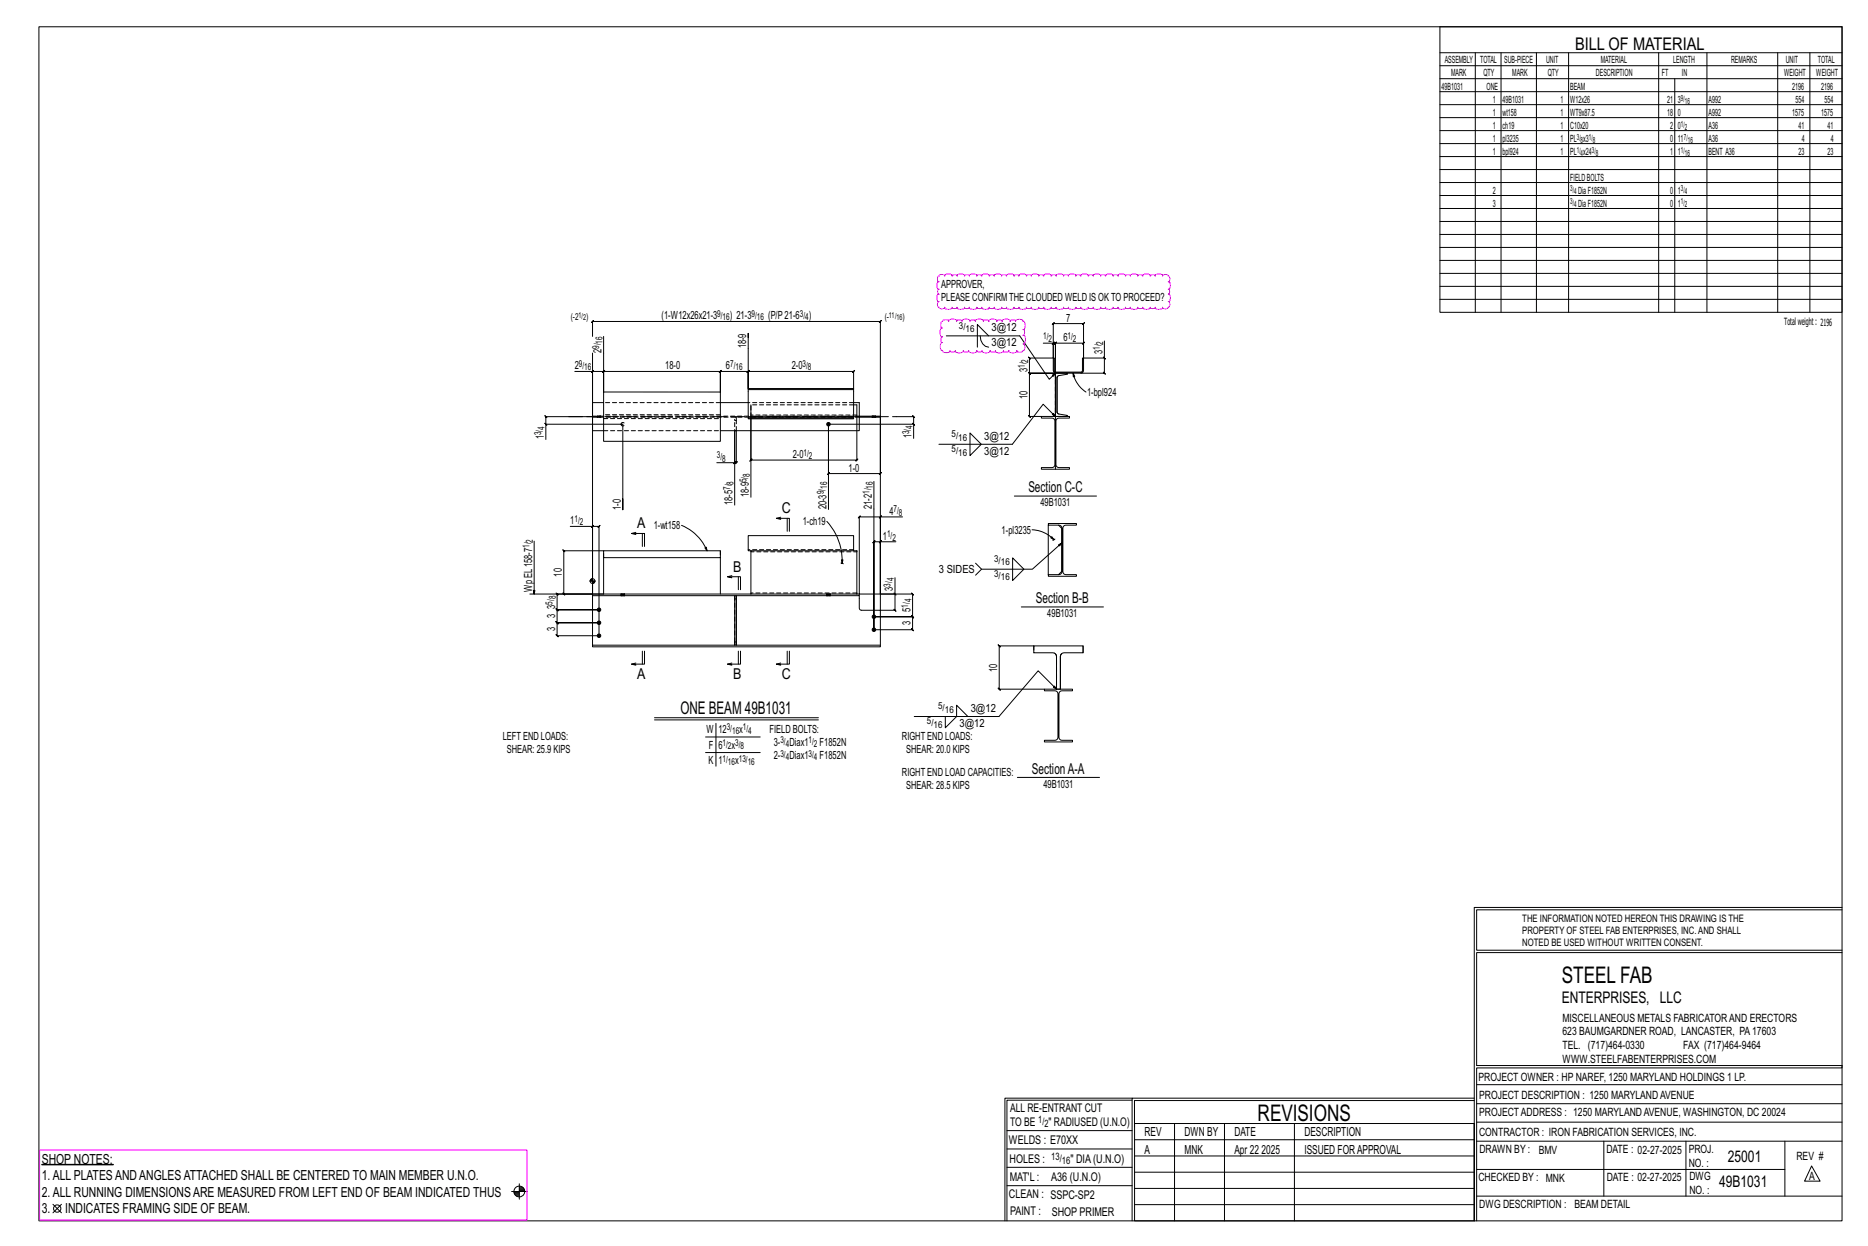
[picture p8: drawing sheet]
<svg xmlns="http://www.w3.org/2000/svg" width="914mm" height="610mm" viewBox="0 0 914 610" stroke-linecap="round" stroke-linejoin="round" font-family="sans-serif">
<g fill="#000" stroke="#000" stroke-width=".49">
<path d="M20 570h35z"/>
<circle cx="406" cy="208" r=".9"/>
<circle cx="293" cy="298" r=".9"/>
<circle cx="293" cy="305" r=".9"/>
<circle cx="293" cy="311" r=".9"/>
<circle cx="428" cy="302" r=".9"/>
<circle cx="428" cy="308" r=".9"/>
</g>
<g fill="none" stroke="#000" stroke-width=".49">
<path d="M19 13h883v584h-883zM705 13h197v140h-197zM705 26h197M705 32h197M705 39h197M722 26v127M735 26v127M752 26v127M768 26v127M812 26v127M820 39v114M836 26v127"/>
<path d="M870 26v127M886 26v127M705 45h197M705 51h197M705 58h197M705 64h197M705 70h197M705 77h197M705 83h197M705 89h197M705 96h197M705 102h197"/>
<path d="M705 108h197M705 115h197M705 121h197M705 127h197M705 134h197M705 140h197M705 146h197M290 165v-8v1l1-1h-1h141l-1 1 1-1v134M290 173v118M295 165v17M366 165v-2v27M463 164h36l15 22 3-3"/>
<path d="M480 164a5 5 0 0 0 4 6M484 164l-6-5v11M511 168h5v7h-12h-1l1 1v-1v8l-1-1 1 1h13h-13l-1-1 1 1v21l-1-1 1 1h6M516 175v6l1 1h12l1-7v7l-1 1-13-1v-1zM516 168h-1l1-1zM516 168h1h-1l1-1v1v62M517 175v-7h-1l1-1v1h13l1-1-1 1v7M540 175l1 1zM541 167v8h-11v-17h1l-1 1v-1h-14l-1 1 1-1v17M541 175v8l-1-1 1 1h-12M281 182h9v15M290 182h5l1-1-1 1v10v-10l1-1-1 1h58h-1l1-1v1v10v-10h-1l1-1v1h13l1-1-1 1v8v-8l1-1-1 1h52h-1l1-1v1v8"/>
<path d="M291 181l-1 1zM295 197h-5v14h5M295 192h58v24h-58zM353 197h13M366 190h52v1h-52zM366 191v13M368 198v45M418 198h1v6h-1M418 197h3v14h-68M418 191v13M517 183h5l-4 1-1 1v17l1 1h4v1h-5zM517 185h.1"/>
<path d="M518 184h.1M518 184v18M522 183h.1M525 183l1 1h-1zM525 183a15 15 0 0 0 7 9M267 207l1 1zM267 215v-7h38v41v-5M290 204h-23v-1l1 1h-1v4M292 204h.1M294 204h.1M360 211v15h-9M360 211v36"/>
<path d="M360 211v15h1l-1 1v-1M366 204h52v1h-52zM406 208h41v6M419 204v21h1l-1 1v-1h-51l-1 1 1-1v-21M421 204h10h-10M427 204h.1M429 204h.1M431 204v28v-1l-1 1h1h-25v-1l-1 1h1v-24v41M439 204h8v-1l1 1h-1v4M447 207l1 1zM475 212l5 5-5 6zM510 204h14v1h-6l-1 1v22l1 1h6v1h-14v-1h6v-2v-22h-1h-5z"/>
<path d="M517 204l-6-6-15 19h-36M518 202h.1M518 203h.1M522 203v1M359 227l1-1zM428 236v72v-43l-1 1 1-1h3M279 258h11v33M290 258l1-1zM290 258h3l1-1-1 1v53h-20v1l-1-1h1v-6l-1-1 1 1h20h-20l-1-1 1 1v-7v1l-1-1h1h20h-20v1l-1-1h1v-7l-1-1 1 1h17M334 257a23 23 0 0 1 12 12M382 254h-2h6v6M382 253l-2 1"/>
<path d="M385 254v6M405 255a29 29 0 0 1 7 21M430 253l1-1zM431 253h-10v-1l-1 1h1v38h17v-8M442 253h-11v46h7h1l-1-1v1v-8M497 243h40M505 259a15 15 0 0 1 11 5M513 257v-1h14v1h-6l-1 1v22l2 1h5v1h-14v-1h5l2-1v-22l-1-1h-1h-5v24M518 257l2 2v21l-2 1M261 265v26M295 269h58v4h-58zM295 269h-19h-1l1 1v-1v22l-1-1 1 1h19v-18"/>
<path d="M311 262l-2-1h6v6M311 260l-2 1M314 261v6M345 268h1v1zM353 273h.1M353 273v18M368 269h-2v-7h52v7M412 275v1M412 274h1l-1 2zM412 276h1M431 265l-1 1zM439 265h-8v26h16l-1-1 1 1v11l-1-1 1 1h-19h19l-1-1 1 1v6h-1l1 1v-1h-19"/>
<path d="M480 278l-2 3M496 273l5 5-5 6zM515 263l1 1-2-1zM516 264h-1M516 264h.1M520 266l-15 12h-25l-2-2M289 284h2M289 284h.1M289 283v1M290 283v1M290 284v7h-31M290 291v25"/>
<path d="M290 284v1M291 284v1M304 291h.1M306 291h.1M358 283l-2-1h6v7M358 282h-2M360 291v25zM360 291h-70h131h-61v25h71M361 282v7M368 291v-22h51v22M405 291h.1M406 291h.1"/>
<path d="M421 291v7l10 1v17h-141h70M438 290l1 1zM500 297h40M513 281h.1M314 319v6M315 319v6h-6h2M361 319v6M362 319v6h-6h2M385 319v6M386 319v6h-6h2M506 316h24v3h-9l-2 1v17h-2v-17l-2-1h-9zM506 316h-17l1 1-1-1v21l1 1-1-1h22"/>
<path d="M506 319h.1M520 320h.1M520 320l-1 1v16M530 316v3M311 324l-2 1M358 324l-2 1M382 324l-2 1M511 337h14v1h-6l-1 1v22l2 1h5v1h-14v-1h6l1-1v-22l-2-1h-5zM517 337l-9-9-19 23h-41M519 321h.1M320 351h81M320 352h81"/>
<path d="M350 354v21M463 351v5l5-5v-6l6 6M345 361h27M345 368h27M498 380h40M722 444v153M722 444h180M902 445h-179v20h179M902 466h-179v55h179v1h-179v75M554 537h-62v60M554 538h-61v59M722 537h-168v60"/>
<path d="M722 538h-167v13M723 540h179M723 531h179M493 553h61M555 550h167v47h-167zM555 558h167M575 550v47M599 550v47M634 550v47M723 558h179M723 549h179M785 558v27"/>
<path d="M825 558v27M874 558v27M254 579v8M493 562h61M493 571h61M555 573h167M555 566h167M723 572h151M887 570l4 8h-8zM26 589l4 4M30 589l-4 4M250 583h8"/>
<path d="M252 583h2M252 584h2M252 585h2M253 585h1M254 582h2M254 581h2M254 582h3M493 580h61M555 589h167M555 581h167M723 585h179"/>
<circle cx="290" cy="284" r="1.2"/>
<circle cx="28" cy="591" r="1.8"/>
<circle cx="254" cy="583" r="2.6"/>
</g>
<path d="M459 135a2 2 0 0 1 3 0 2 2 0 0 1 4 0 1.4 1.4 0 0 1 2 0 2 2 0 0 1 4 0 1.5 1.5 0 0 1 3 0 2 2 0 0 1 3 0 1.5 1.5 0 0 1 3 0 2 2 0 0 1 3 0 1.5 1.5 0 0 1 3 0 2 2 0 0 1 3 0 1.5 1.5 0 0 1 3 0 2 2 0 0 1 3 0 1.5 1.5 0 0 1 3 0 2 2 0 0 1 3 0 1.5 1.5 0 0 1 3 0 2 2 0 0 1 3 0 1.5 1.5 0 0 1 3 0 2 2 0 0 1 4 0 1.4 1.4 0 0 1 2 0 2 2 0 0 1 4 0 1.4 1.4 0 0 1 2 0 2 2 0 0 1 4 0 1.4 1.4 0 0 1 2 0 2 2 0 0 1 4 0 1.4 1.4 0 0 1 2 0 2 2 0 0 1 4 0 1.4 1.4 0 0 1 2 0 2 2 0 0 1 4 0 1.4 1.4 0 0 1 2 0 2 2 0 0 1 4 0 1.4 1.4 0 0 1 2 0 2 2 0 0 1 4 0 1.4 1.4 0 0 1 2 0 2 2 0 0 1 4 0 1.4 1.4 0 0 1 2 0 2 2 0 0 1 4 0 1.9 1.9 0 0 1 3 0 1.9 1.9 0 0 1 0 3 2.1 2.1 0 0 1 0 3 1.5 1.5 0 0 1 0 3 2.1 2.1 0 0 1 0 4 1.9 1.9 0 0 1 0 2 1.9 1.9 0 0 1-3 0 2 2 0 0 1-4 0 1.4 1.4 0 0 1-2 0 2 2 0 0 1-4 0 1.4 1.4 0 0 1-2 0 2 2 0 0 1-4 0 1.4 1.4 0 0 1-2 0 2 2 0 0 1-4 0 1.4 1.4 0 0 1-2 0 2 2 0 0 1-4 0 1.4 1.4 0 0 1-2 0 2 2 0 0 1-4 0 1.4 1.4 0 0 1-2 0 2 2 0 0 1-4 0 1.4 1.4 0 0 1-2 0 2 2 0 0 1-4 0 1.4 1.4 0 0 1-2 0 2 2 0 0 1-4 0 1.4 1.4 0 0 1-2 0 2 2 0 0 1-4 0 1.5 1.5 0 0 1-3 0 2 2 0 0 1-3 0 1.5 1.5 0 0 1-3 0 2 2 0 0 1-3 0 1.5 1.5 0 0 1-3 0 2 2 0 0 1-3 0 1.5 1.5 0 0 1-3 0 2 2 0 0 1-3 0 1.5 1.5 0 0 1-3 0 2 2 0 0 1-3 0 1.5 1.5 0 0 1-3 0 2 2 0 0 1-3 0 1.5 1.5 0 0 1-3 0 2 2 0 0 1-4 0 1.4 1.4 0 0 1-2 0 2 2 0 0 1-4 0 1.9 1.9 0 0 1-2 0 1.9 1.9 0 0 1 0-2 2.1 2.1 0 0 1 0-4 1.5 1.5 0 0 1 0-3 2.1 2.1 0 0 1 0-3l-1-1zM461 157a2.2 2.2 0 0 1 3 0 2.2 2.2 0 0 1 4 0 1.5 1.5 0 0 1 3 0 2.2 2.2 0 0 1 4 0 1.5 1.5 0 0 1 2 0 2.2 2.2 0 0 1 4 0 1.5 1.5 0 0 1 3 0 2.2 2.2 0 0 1 4 0 1.5 1.5 0 0 1 3 0 2.2 2.2 0 0 1 3 0 1.5 1.5 0 0 1 3 0 2.4 2.4 0 0 1 4 0l1 2-1 2a1.6 1.6 0 0 1 0 3 2.4 2.4 0 0 1 0 4 2.2 2.2 0 0 1 0 3 2.2 2.2 0 0 1-3 0 2.2 2.2 0 0 1-4 0 1.5 1.5 0 0 1-3 0 2.2 2.2 0 0 1-4 0 1.5 1.5 0 0 1-2 0 2.2 2.2 0 0 1-4 0 1.5 1.5 0 0 1-3 0 2.2 2.2 0 0 1-4 0 1.5 1.5 0 0 1-2 0 2.2 2.2 0 0 1-4 0 1.5 1.5 0 0 1-3 0 2.4 2.4 0 0 1-4 1l-1-2 1-2a1.6 1.6 0 0 1 0-3 2.5 2.5 0 0 1 0-5zM19 563h239v34h-239z" fill="none" stroke="#f0f" stroke-width=".5"/>
<g fill="none" stroke="#000" stroke-width=".49" stroke-dasharray="2 1.4">
<path d="M353 197h-58M418 198h-50v6h50M418 197h-52M517 183v21M290 204h131M292 204h.1M293 204h.1M293 204h1M294 204h.1M295 211h58M295 205h58M353 203h-58"/>
<path d="M360 211v-5v5M360 206v-2v2M419 203h-51M421 204h-131M427 204h.1M427 204h1zM428 204h.1M428 204h1M429 204h.1M295 273v-4M353 273h.1M353 269v4"/>
<path d="M368 269v1h51M418 269h-52M419 269v1M304 291h.1M305 291h-1M305 291h.1M306 291h.1M360 293h.1M405 291h.1M406 291h.1M406 291h-1M419 290h-51v1"/>
<path d="M419 290v1M360 316v-2M360 314v-23M506 316v3M516 320h.1M517 320v1v16"/>
<circle cx="305" cy="208" r=".9"/>
</g>
<path d="M278 204h161" fill="none" stroke="#000" stroke-width=".49" stroke-dasharray="6.8 1 0 1"/>
<g font-size="11.2">
<text x="764" y="481">STEEL FAB</text>
<text x="616" y="548">REVISIONS</text>
</g>
<g font-size="8.6">
<text x="771" y="24">BILL OF MATERIAL</text>
<text x="333" y="349">ONE BEAM 49B1031</text>
</g>
<g font-size="7.9">
<text x="765" y="491">ENTERPRISES, LLC</text>
<text x="846" y="569">25001</text>
<text x="842" y="581">49B1031</text>
</g>
<g font-size="7.3">
<text x="503" y="241">Section C-C</text>
<text x="383" y="251">C</text>
<text x="312" y="259">A</text>
<text x="359" y="280">B</text>
<text x="507" y="295">Section B-B</text>
<text x="312" y="332">A</text>
<text x="359" y="332">B</text>
<text x="383" y="332">C</text>
<text x="505" y="379">SectionA-A</text>
</g>
<g font-size="6.8">
<text x="20" y="569">SHOP NOTES:</text>
<text x="20" y="577">1.ALL PLATESANDANGLESATTACHED SHALL BE CENTERED TO MAIN MEMBER U.N.O.</text>
<text x="20" y="585">2.ALL RUNNING DIMENSIONSARE MEASURED FROM LEFT END OF BEAM INDICATED THUS</text>
<text x="20" y="593">3.</text>
<text x="32" y="593">INDICATES FRAMING SIDE OF BEAM.</text>
</g>
<g font-size="6.1">
<text x="560" y="556">REV</text>
<text x="580" y="556">DWN BY</text>
<text x="604" y="556">DATE</text>
<text x="639" y="556">DESCRIPTION</text>
<text x="560" y="564">A</text>
<text x="580" y="564">MNK</text>
<text x="604" y="564">Apr 22</text>
<text x="618" y="564">2025</text>
<text x="639" y="564">ISSUED FORAPPROVAL</text>
</g>
<g font-size="5.9">
<text x="494" y="560">WELDS : E70XX</text>
<text x="494" y="569">HOLES :</text>
<text x="524" y="569">&quot; DIA(U.N.O)</text>
<text x="494" y="578">MAT'L :</text>
<text x="515" y="578">A36 (U.N.O)</text>
<text x="494" y="586">CLEAN : SSPC-SP2</text>
<text x="495" y="595">PAINT :</text>
<text x="515" y="595">SHOP PRIMER</text>
</g>
<g font-size="5.8">
<text x="494" y="544">ALL RE-ENTRANT CUT</text>
<text x="494" y="551">TO BE</text>
<text x="513" y="551">&quot; RADIUSED (U.N.O)</text>
</g>
<g font-size="5.6">
<text x="765" y="500">MISCELLANEOUS METALS FABRICATORAND ERECTORS</text>
<text x="765" y="507">623 BAUMGARDNER ROAD, LANCASTER, PA17603</text>
<text x="765" y="513">TEL. (717)464-0330</text>
<text x="824" y="513">FAX (717)464-9464</text>
<text x="765" y="520">WWW.STEELFABENTERPRISES.COM</text>
<text x="724" y="529">PROJECT OWNER : HP NAREF, 1250 MARYLAND HOLDINGS 1 LP.</text>
<text x="724" y="538">PROJECT DESCRIPTION : 1250 MARYLANDAVENUE</text>
<text x="724" y="546">PROJECTADDRESS : 1250 MARYLANDAVENUE, WASHINGTON, DC 20024</text>
<text x="724" y="556">CONTRACTOR : IRON FABRICATION SERVICES, INC.</text>
<text x="724" y="564">DRAWN BY :</text>
<text x="753" y="564">BMV</text>
<text x="786" y="564">DATE : 02-27-2025</text>
<text x="827" y="564">PROJ.</text>
<text x="879" y="568">REV #</text>
<text x="827" y="571">NO. :</text>
<text x="724" y="578">CHECKED BY : MNK</text>
<text x="787" y="578">DATE : 02-27-2025</text>
<text x="827" y="578">DWG</text>
<text x="886" y="578">A</text>
<text x="827" y="584">NO. :</text>
<text x="724" y="591">DWG DESCRIPTION : BEAM DETAIL</text>
</g>
<g font-size="5.5">
<text x="461" y="141">APPROVER,</text>
<text x="461" y="147">PLEASE CONFIRMTHE CLOUDED WELD IS OKTO PROCEED?</text>
<text x="324" y="156">(1-W12x26x21-3</text>
<text x="357" y="156">) 21-3</text>
<text x="376" y="156">(P/P21-6</text>
<text x="396" y="156">)</text>
<text x="522" y="157">7</text>
<text x="485" y="162">3@12</text>
<text x="521" y="167">6</text>
<text x="294" y="173" transform="rotate(-90 294 173)">2</text>
<text x="365" y="170" transform="rotate(-90 365 170)">18-9</text>
<text x="485" y="169">3@12</text>
<text x="540" y="173" transform="rotate(-90 540 173)">3</text>
<text x="281" y="181">2</text>
<text x="326" y="181">18-0</text>
<text x="355" y="181">6</text>
<text x="388" y="181">2-0</text>
<text x="503" y="182" transform="rotate(-90 503 182)">3</text>
<text x="503" y="195" transform="rotate(-90 503 195)">10</text>
<text x="532" y="194">1-bpl924</text>
<text x="266" y="215" transform="rotate(-90 266 215)">1</text>
<text x="446" y="214" transform="rotate(-90 446 214)">1</text>
<text x="482" y="215">3@12</text>
<text x="388" y="224">2-0</text>
<text x="482" y="222">3@12</text>
<text x="415" y="231">1-0</text>
<text x="367" y="243" transform="rotate(-90 367 243)">18-9</text>
<text x="304" y="249" transform="rotate(-90 304 249)">1-0</text>
<text x="359" y="247" transform="rotate(-90 359 247)">18-5</text>
<text x="405" y="249" transform="rotate(-90 405 249)">20-3</text>
<text x="427" y="249" transform="rotate(-90 427 249)">21-2</text>
<text x="435" y="252">4</text>
<text x="509" y="248">49B1031</text>
<text x="279" y="257">1</text>
<text x="393" y="257">1-ch19</text>
<text x="320" y="259">1-wt158</text>
<text x="490" y="261">1-pl3235</text>
<text x="432" y="264">1</text>
<text x="460" y="280">3 SIDES</text>
<text x="275" y="282" transform="rotate(-90 275 282)">10</text>
<text x="260" y="290" transform="rotate(-90 260 290)">Wp EL158-7</text>
<text x="437" y="289" transform="rotate(-90 437 289)">3</text>
<text x="272" y="298" transform="rotate(-90 272 298)">3</text>
<text x="446" y="299" transform="rotate(-90 446 299)">5</text>
<text x="272" y="303" transform="rotate(-90 272 303)">3</text>
<text x="446" y="306" transform="rotate(-90 446 306)">3</text>
<text x="513" y="302">49B1031</text>
<text x="272" y="309" transform="rotate(-90 272 309)">3</text>
<text x="488" y="329" transform="rotate(-90 488 329)">10</text>
<text x="475" y="348">3@12</text>
<text x="346" y="359">W</text>
<text x="352" y="359">12</text>
<text x="362" y="359">x</text>
<text x="377" y="358">FIELD BOLTS:</text>
<text x="470" y="356">3@12</text>
<text x="246" y="362">LEFT END LOADS:</text>
<text x="379" y="365">3-</text>
<text x="386" y="365">Diax1</text>
<text x="401" y="365">F1852N</text>
<text x="442" y="362">RIGHT END LOADS:</text>
<text x="248" y="368">SHEAR: 25.9 KIPS</text>
<text x="347" y="366">F</text>
<text x="352" y="366">6</text>
<text x="358" y="366">x</text>
<text x="379" y="371">2-</text>
<text x="386" y="371">Diax1</text>
<text x="401" y="371">F1852N</text>
<text x="444" y="368">SHEAR: 20.0 KIPS</text>
<text x="347" y="374">K</text>
<text x="352" y="374">1</text>
<text x="360" y="374">x</text>
<text x="442" y="379">RIGHT END LOAD CAPACITIES:</text>
<text x="444" y="386">SHEAR: 28.5 KIPS</text>
<text x="511" y="385">49B1031</text>
</g>
<g font-size="5">
<text x="745" y="451">THE INFORMATION NOTED HEREON THIS DRAWING IS THE</text>
<text x="745" y="457">PROPERTY OF STEEL FAB ENTERPRISES, INC.AND SHALL</text>
<text x="745" y="463">NOTED BE USED WITHOUT WRITTEN CONSENT.</text>
<text x="508" y="550">1/</text>
<text x="511" y="551">2</text>
<text x="515" y="568">13/</text>
<text x="520" y="570">16</text>
</g>
<g font-size="4.9">
<text x="707" y="31">ASSEMBLY</text>
<text x="725" y="31">TOTAL</text>
<text x="736" y="31">SUB-PIECE</text>
<text x="757" y="31">UNIT</text>
<text x="784" y="31">MATERIAL</text>
<text x="819" y="31">LENGTH</text>
<text x="847" y="31">REMARKS</text>
<text x="874" y="31">UNIT</text>
<text x="890" y="31">TOTAL</text>
<text x="710" y="37">MARK</text>
<text x="726" y="37">QTY</text>
<text x="740" y="37">MARK</text>
<text x="758" y="37">QTY</text>
<text x="781" y="37">DESCRIPTION</text>
<text x="814" y="37">FT</text>
<text x="823" y="37">IN</text>
<text x="873" y="37">WEIGHT</text>
<text x="889" y="37">WEIGHT</text>
<text x="706" y="44">49B1031</text>
<text x="728" y="44">ONE</text>
<text x="769" y="44">BEAM</text>
<text x="877" y="44">2196</text>
<text x="891" y="44">2196</text>
<text x="731" y="50">1</text>
<text x="736" y="50">49B1031</text>
<text x="764" y="50">1</text>
<text x="769" y="50">W12x26</text>
<text x="816" y="50">21</text>
<text x="821" y="50">3</text>
<text x="836" y="50">A992</text>
<text x="879" y="50">554</text>
<text x="893" y="50">554</text>
<text x="731" y="57">1</text>
<text x="736" y="57">wt158</text>
<text x="764" y="57">1</text>
<text x="769" y="57">WT9x87.5</text>
<text x="816" y="57">18</text>
<text x="821" y="57">0</text>
<text x="836" y="57">A992</text>
<text x="877" y="57">1575</text>
<text x="891" y="57">1575</text>
<text x="731" y="63">1</text>
<text x="736" y="63">ch19</text>
<text x="764" y="63">1</text>
<text x="769" y="63">C10x20</text>
<text x="818" y="63">2</text>
<text x="821" y="63">0</text>
<text x="836" y="63">A36</text>
<text x="880" y="63">41</text>
<text x="895" y="63">41</text>
<text x="731" y="69">1</text>
<text x="736" y="69">pl3235</text>
<text x="764" y="69">1</text>
<text x="769" y="69">PL x3</text>
<text x="818" y="69">0</text>
<text x="821" y="69">11</text>
<text x="836" y="69">A36</text>
<text x="882" y="69">4</text>
<text x="896" y="69">4</text>
<text x="731" y="76">1</text>
<text x="736" y="76">bpl924</text>
<text x="764" y="76">1</text>
<text x="769" y="76">PL x24</text>
<text x="818" y="76">1</text>
<text x="821" y="76">1</text>
<text x="836" y="76">BENT A36</text>
<text x="880" y="76">23</text>
<text x="895" y="76">23</text>
<text x="769" y="88">FIELDBOLTS</text>
<text x="731" y="95">2</text>
<text x="772" y="95">DiaF1852N</text>
<text x="818" y="95">0</text>
<text x="821" y="95">1</text>
<text x="731" y="101">3</text>
<text x="772" y="101">DiaF1852N</text>
<text x="818" y="101">0</text>
<text x="821" y="101">1</text>
<text x="873" y="159">Totalweight : 2196</text>
</g>
<g font-size="4.7">
<text x="351" y="155">9/</text>
<text x="368" y="155">9/</text>
<text x="392" y="155">3/</text>
<text x="279" y="156">(-2</text>
<text x="287" y="156">)</text>
<text x="354" y="157">16</text>
<text x="370" y="157">16</text>
<text x="394" y="157">4</text>
<text x="433" y="156">(-</text>
<text x="442" y="156">)</text>
<text x="469" y="161">3/</text>
<text x="473" y="163">16</text>
<text x="511" y="166">1/</text>
<text x="513" y="167">2</text>
<text x="523" y="166">1/</text>
<text x="525" y="167">2</text>
<text x="293" y="171" transform="rotate(-90 293 171)">9/</text>
<text x="295" y="168" transform="rotate(-90 295 168)">16</text>
<text x="538" y="171" transform="rotate(-90 538 171)">1/</text>
<text x="540" y="169" transform="rotate(-90 540 169)">2</text>
<text x="283" y="179">9/</text>
<text x="357" y="179">7/</text>
<text x="393" y="179">3/</text>
<text x="503" y="177" transform="rotate(-90 503 177)">2</text>
<text x="286" y="181">16</text>
<text x="360" y="181">16</text>
<text x="395" y="181">8</text>
<text x="502" y="180" transform="rotate(-90 502 180)">1/</text>
<text x="447" y="210" transform="rotate(-90 447 210)">4</text>
<text x="265" y="213" transform="rotate(-90 265 213)">3/</text>
<text x="267" y="210" transform="rotate(-90 267 210)">4</text>
<text x="445" y="212" transform="rotate(-90 445 212)">3/</text>
<text x="466" y="214">5/</text>
<text x="469" y="216">16</text>
<text x="466" y="221">5/</text>
<text x="351" y="224">3/</text>
<text x="353" y="226">8</text>
<text x="393" y="223">1/</text>
<text x="396" y="225">2</text>
<text x="469" y="223">16</text>
<text x="367" y="233" transform="rotate(-90 367 233)">8</text>
<text x="357" y="240" transform="rotate(-90 357 240)">7/</text>
<text x="359" y="237" transform="rotate(-90 359 237)">8</text>
<text x="365" y="236" transform="rotate(-90 365 236)">5/</text>
<text x="405" y="239" transform="rotate(-90 405 239)">16</text>
<text x="427" y="239" transform="rotate(-90 427 239)">16</text>
<text x="403" y="242" transform="rotate(-90 403 242)">9/</text>
<text x="426" y="242" transform="rotate(-90 426 242)">1/</text>
<text x="437" y="251">7/</text>
<text x="281" y="255">1/</text>
<text x="284" y="257">2</text>
<text x="440" y="252">8</text>
<text x="434" y="263">1/</text>
<text x="259" y="268" transform="rotate(-90 259 268)">1/</text>
<text x="261" y="265" transform="rotate(-90 261 265)">2</text>
<text x="437" y="264">2</text>
<text x="487" y="275">3/</text>
<text x="490" y="277">16</text>
<text x="436" y="287" transform="rotate(-90 436 287)">3/</text>
<text x="438" y="284" transform="rotate(-90 438 284)">4</text>
<text x="487" y="282">3/</text>
<text x="490" y="284">16</text>
<text x="272" y="293" transform="rotate(-90 272 293)">8</text>
<text x="270" y="296" transform="rotate(-90 270 296)">5/</text>
<text x="444" y="297" transform="rotate(-90 444 297)">1/</text>
<text x="446" y="295" transform="rotate(-90 446 295)">4</text>
<text x="459" y="347">5/</text>
<text x="463" y="349">16</text>
<text x="356" y="357">3/</text>
<text x="358" y="359">16</text>
<text x="364" y="357">1/</text>
<text x="366" y="359">4</text>
<text x="454" y="354">5/</text>
<text x="457" y="356">16</text>
<text x="354" y="365">1/</text>
<text x="360" y="365">3/</text>
<text x="382" y="364">3/</text>
<text x="385" y="365">4</text>
<text x="396" y="364">1/</text>
<text x="398" y="365">2</text>
<text x="356" y="367">2</text>
<text x="363" y="367">8</text>
<text x="382" y="370">3/</text>
<text x="385" y="372">4</text>
<text x="396" y="370">3/</text>
<text x="398" y="372">4</text>
<text x="354" y="373">1/</text>
<text x="356" y="374">16</text>
<text x="362" y="373">13/</text>
<text x="366" y="374">16</text>
</g>
<g font-size="4.2">
<text x="823" y="49">9/</text>
<text x="825" y="51">16</text>
<text x="823" y="62">1/</text>
<text x="825" y="63">2</text>
<text x="772" y="68">3/</text>
<text x="774" y="70">8</text>
<text x="778" y="68">1/</text>
<text x="780" y="70">8</text>
<text x="824" y="68">7/</text>
<text x="826" y="70">16</text>
<text x="772" y="75">1/</text>
<text x="774" y="76">4</text>
<text x="779" y="75">3/</text>
<text x="781" y="76">8</text>
<text x="823" y="75">1/</text>
<text x="825" y="76">16</text>
<text x="769" y="94">3/</text>
<text x="770" y="95">4</text>
<text x="823" y="94">3/</text>
<text x="825" y="95">4</text>
<text x="769" y="100">3/</text>
<text x="770" y="101">4</text>
<text x="823" y="100">1/</text>
<text x="825" y="101">2</text>
</g>
<g font-size="4">
<text x="283" y="155">1/</text>
<text x="435" y="155">11/</text>
<text x="285" y="157">2</text>
<text x="439" y="157">16</text>
</g>
</svg>
